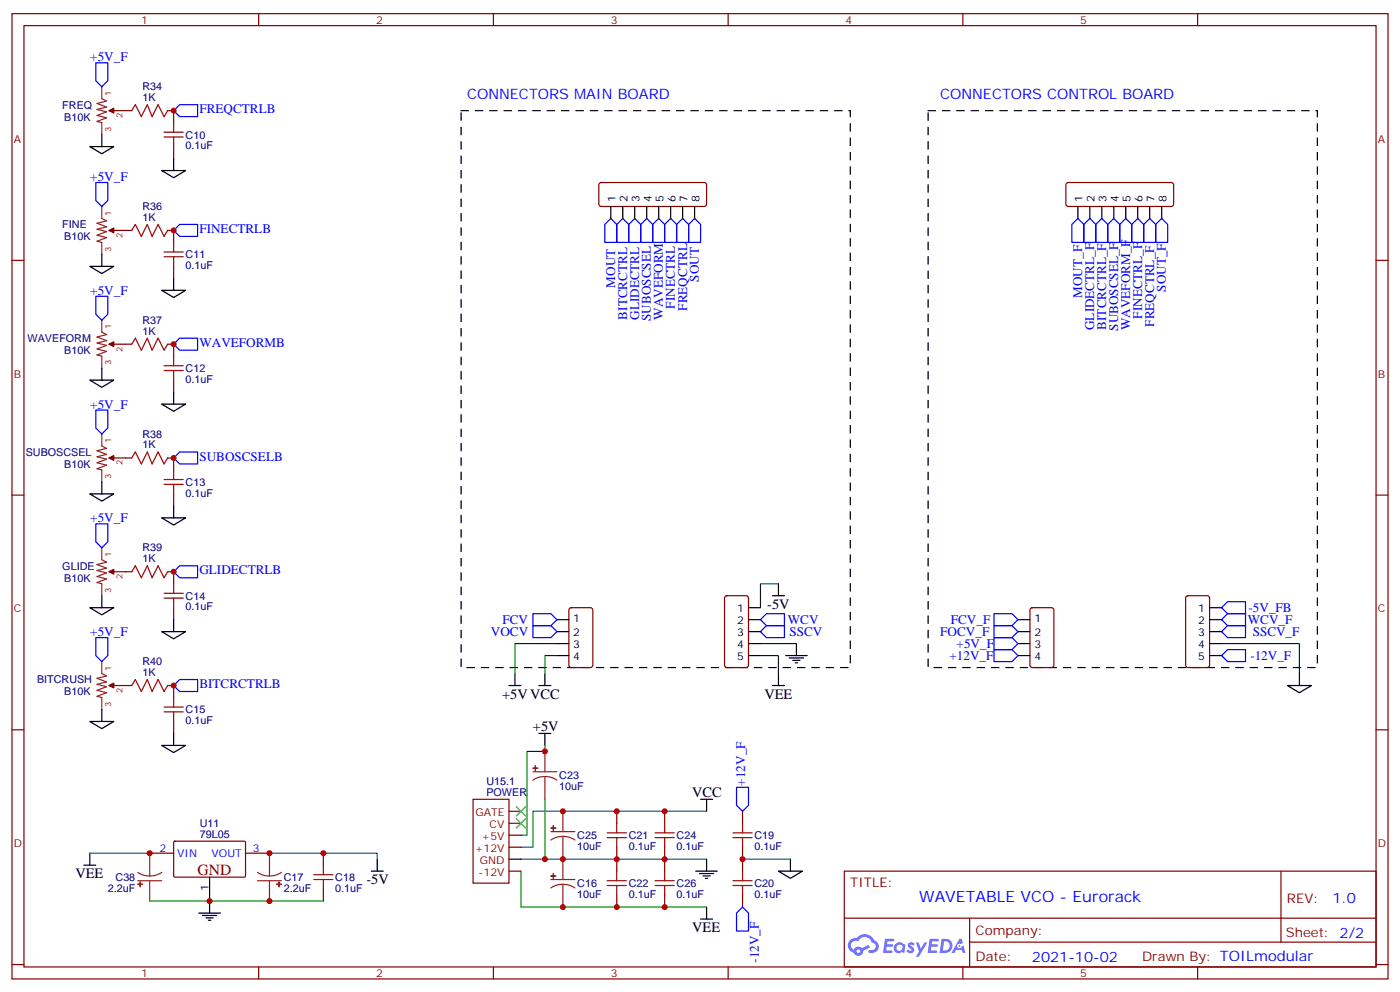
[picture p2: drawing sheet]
<svg xmlns="http://www.w3.org/2000/svg" width="412mm" height="292mm" viewBox="0 0 412 292" stroke-linecap="round" stroke-linejoin="round" font-family="sans-serif">
<g fill="none" stroke="#870000" stroke-width=".35">
<path d="M3.5 4h405.4v284.4h-405.4zM7.1 7.5h398.2v277.3h-398.2zM76.2 4v3.5M145.3 4v3.5M214.5 4v3.5M283.6 4v3.5M352.8 4v3.5M3.5 76.7h3.6M405.3 76.7h3.6M3.5 145.8h3.6M405.3 145.8h3.6M3.5 215h3.6"/>
<path d="M405.3 215h3.6M248.7 256.6h156.6v28.2h-156.6zM377.3 256.6v20.9M248.7 270.5h156.5M285.6 277.5h119.6M285.6 270.5v14.1M3.5 284.1h3.6M76.2 284.8v3.6M145.3 284.8v3.6M214.5 284.8v3.6M283.6 284.8v3.6M352.8 284.8v3.6"/>
<path d="M405.3 284.1h3.6"/>
</g>
<g fill="#5487ff">
<path d="M267.7 277.8a1.22 1.22 0 0 1 1.7 .3l-.4 .5a.47 .47 0 0 0-.3-.4 .47 .47 0 0 0-.5 .2l.1 .2a1.14 1.14 0 0 1 .8 1.8 1.14 1.14 0 0 1-1.9 0l-.2-.2 .5-.5 .7 .4a.29 .29 0 0 0 .3-.3 .29 .29 0 0 0-.2-.3 1.04 1.04 0 0 1-.6-1.7z"/>
<path d="M260.7 276.5h2.4l.3 .2-.2 .5-1.8 .1-.1 .8h1.5l.3 .4-.3 .4h-1.6l-.2 1.1h1.7l.2 .3-.2 .3-2.6 .1z"/>
<path d="M273.8 276.5h2.4l.3 .2-.1 .5-1.8 .1-.2 .8h1.6l.3 .4-.4 .4h-1.6l-.1 1.1h1.7l.2 .3-.2 .3-2.6 .1z"/>
<path d="M282.6 276.5h.7l.3 1.3-.6 .3a.69 .69 0 0 0-1 .3 .69 .69 0 0 0 .4 1 .69 .69 0 0 0 .9-.7l.5-.2 .6 2.2h-.8l-.2-.9h-1.8l-.5 .9h-.8z"/>
<path d="M269.8 277.6h.8l.6 1.8 1.1-1.8h.9l-2.6 4.2h-.8l.9-1.5z"/>
<path d="M277.4 276.5l-.6 4.2h1.3a2.11 2.11 0 0 0 2.5-2.1 2.11 2.11 0 0 0-2.5-2.1zM278.1 277.3a1.39 1.39 0 0 1 1.7 1.4 1.39 1.39 0 0 1-1.8 1.3h-.3z"/>
<path d="M263.7 278.2a1.54 1.54 0 0 0-.1 2.1 1.54 1.54 0 0 0 2.2 .1l.6 .3 .3-2.3-.2-.3h-.4a1.49 1.49 0 0 0-2.4 .1zM264 279.2a.94 .94 0 0 1 1.8 0 .94 .94 0 0 1-1.8 0z"/>
<path d="M250.4 276.9a2.18 2.18 0 0 0 1.1 3.7 1.44 1.44 0 0 0 1.6 .9 1.44 1.44 0 0 0 1.2-1.4l2-1-.5-.8-1.9 1a1.47 1.47 0 0 0-2.4 .4 1.39 1.39 0 0 1-.7-1.9 1.39 1.39 0 0 1 2-.5 2.12 2.12 0 0 1 2.2-1.3 2.12 2.12 0 0 1 1.9 1.7 1.14 1.14 0 0 1 1.1 1.4 1.14 1.14 0 0 1-1.7 .7 .43 .43 0 0 0-.5 .4 .43 .43 0 0 0 .4 .5 1.98 1.98 0 0 0 2.5-1.2 1.98 1.98 0 0 0-1.2-2.6 3.1 3.1 0 0 0-5.3-.6l-.9 .1zM252.3 280.2a.55 .55 0 0 1 1.1 0 .55 .55 0 0 1-1.1 0z"/>
<circle cx="282.6" cy="278.6" r=".26"/>
</g>
<g fill="none" stroke="#8c2424" stroke-width=".35">
<path d="M30 25.5v3.6l1.4 .7-2.8 .7 2.8 1-2.8 .7 2.8 .7-2.8 1.1 2.8 .7-2.8 1.1 1.4 .3v3.6M32.1 32.6h1.4M30 60.8v3.5l1.4 .8-2.8 .7 2.8 1-2.8 .7 2.8 .7-2.8 1.1 2.8 .7-2.8 1 1.4 .4v3.5M32.1 67.9h1.4M30 94.3v3.6l1.4 .7-2.8 .7 2.8 1-2.8 .7 2.8 .7-2.8 1.1 2.8 .7-2.8 1.1 1.4 .3v3.5M32.1 101.4h1.4M30 127.8v3.6l1.4 .7-2.8 .7 2.8 1-2.8 .7 2.8 .8-2.8 1 2.8 .7-2.8 1.1 1.4 .3v3.6M32.1 134.9h1.4M30 161.4v3.5l1.4 .7-2.8 .7 2.8 1.1-2.8 .7 2.8 .7-2.8 1 2.8 .7-2.8 1.1 1.4 .3v3.6M32.1 168.4h1.4M30 194.9v3.5l1.4 .7-2.8 .7 2.8 1.1-2.8 .7 2.8 .7-2.8 1 2.8 .7-2.8 1.1 1.4 .4v3.5M32.1 201.9h1.4"/>
<path d="M157 227.3h7M160.5 228.7l1.9 .3 1.6 .8M160.5 228.7l-1.8 .3-1.7 .8M160.5 221.3v6M160.5 228.7v6.7M165.8 239v6M40.6 257l1.6 .8 1.9 .2M40.6 259.4h7M44.1 251.3v6.7M44.1 259.4v6M47.6 257l-1.7 .8-1.8 .2M75.8 257l1.7 .8 1.9 .2"/>
<path d="M75.8 259.4h7.1M79.4 251.3v6.7M79.4 259.4v6M82.9 257l-1.7 .8-1.8 .2M162.3 245h7M162.3 259.1h7M165.8 246.4l1.9 .2 1.6 .8M165.8 246.4l-1.8 .2-1.7 .8M165.8 246.4v12.7M165.8 260.5l1.9 .2 1.6 .8M165.8 260.5l-1.8 .2-1.7 .8M165.8 260.5v6.7"/>
</g>
<g fill="#870000" stroke="#870000" stroke-width=".35">
<path d="M32.1 32.6l1.4-.7v1.4z"/>
<path d="M32.1 67.9l1.4-.7v1.4z"/>
<path d="M32.1 101.4l1.4-.7v1.4z"/>
<path d="M32.1 134.9l1.4-.7v1.4z"/>
<path d="M32.1 168.4l1.4-.7v1.4z"/>
<path d="M32.1 201.9l1.4-.7v1.4z"/>
</g>
<g fill="none" stroke="#870000" stroke-width=".35">
<path d="M33.5 32.6h5.3M49.4 32.6h1.8v3.5M51.2 43.2v3.5M176.6 54l.5-.2h30.3l.5 .2 .2 .5v5.6l-.2 .5-.5 .2h-30.3l-.5-.2-.2-.5v-5.6zM314.2 54l.5-.2h30.3l.5 .2 .2 .5v5.6l-.2 .5-.5 .2h-30.3l-.5-.2-.2-.5v-5.6zM33.5 67.9h5.3M49.4 67.9h1.8v3.5M51.2 78.5v3.5M33.5 101.4h5.3M49.4 101.4h1.8v3.5M51.2 112v3.5M33.5 134.9h5.3"/>
<path d="M49.4 134.9h1.8v3.5M51.2 145.5v3.5M33.5 168.4h5.3M49.4 168.4h1.8v3.5M51.2 179v3.5M167.8 179.2l.5-.2h5.6l.7 .4v16.5l-.4 .7h-5.9l-.7-.4v-16.5zM213.7 175.7l.4-.2h5.7l.6 .4 .1 20-.5 .7h-5.9l-.6-.4-.1-20zM303.6 179.2l.5-.2h5.6l.7 .4v16.5l-.4 .7h-5.9l-.7-.4v-16.5zM349.5 175.7l.5-.2h5.6l.7 .4v20l-.5 .7h-5.8l-.7-.4-.1-20zM33.5 201.9h5.3M49.4 201.9h1.8v3.6M51.2 212.5v3.5"/>
<path d="M139.3 235.4h10.6v24.7h-10.6zM149.9 239h3.6M181.7 239v3.5M195.8 239v3.5M218.7 239v3.5M44.1 251.3h7.1M51.2 248l.3-.2h20.6l.2 .3v10.1l-.3 .2-20.7-.1-.1-.3zM72.3 251.3h7.1M95.2 251.3v3.5M149.9 256.6h3.6M149.9 249.6h3.6M149.9 246h3.6"/>
<path d="M149.9 242.5h3.6M181.7 249.6v7M195.8 249.6v7M218.7 249.6v7M95.2 261.9v3.5M181.7 263.7v3.5M195.8 263.7v3.5M218.7 263.7v3.5"/>
</g>
<g fill="none" stroke="#a10000" stroke-width=".35">
<path d="M38.8 32.6l1.1-1.8 1.7 3.6 1.8-3.6 1.4 3.6 1.8-3.6 1.7 3.6 1.1-1.8M48.3 38.9h5.7M51.2 36.1v2.8M48.3 40.4h5.7M51.2 40.4v2.8M38.8 67.9l1.1-1.8 1.7 3.5 1.8-3.5 1.4 3.5 1.8-3.5 1.7 3.5 1.1-1.7M48.3 75.6h5.7M48.3 74.2h5.7M51.2 71.4v2.8M51.2 75.6v2.9M38.8 101.4l1.1-1.8 1.7 3.6 1.8-3.6 1.4 3.6 1.8-3.6 1.7 3.6 1.1-1.8M48.3 109.1h5.7"/>
<path d="M48.3 107.7h5.7M51.2 104.9v2.8M51.2 109.1v2.9M38.8 134.9l1.1-1.8 1.7 3.6 1.8-3.6 1.4 3.6 1.8-3.6 1.7 3.6 1.1-1.8M51.2 138.4v2.9M48.3 142.7h5.7M48.3 141.3h5.7M51.2 142.7v2.8M38.8 168.4l1.1-1.7 1.7 3.5 1.8-3.5 1.4 3.5 1.8-3.5 1.7 3.5 1.1-1.8M48.3 176.2h5.7M48.3 174.8h5.7M51.2 171.9v2.9"/>
<path d="M51.2 176.2v2.8M38.8 201.9l1.1-1.7 1.7 3.5 1.8-3.5 1.4 3.5 1.8-3.5 1.7 3.5 1.1-1.8M48.3 209.7h5.7M48.3 208.3h5.7M51.2 205.5v2.8M51.2 209.7v2.8M92.4 259.1h5.7M92.4 257.7h5.7M95.2 254.8v2.9M95.2 259.1v2.8M178.9 246.7h5.6M178.9 245.3h5.6"/>
<path d="M178.9 259.4h5.6M181.7 242.5v2.8M181.7 246.7v2.9M181.7 256.6v2.8M193 246.7h5.6M193 245.3h5.6M193 259.4h5.6M195.8 242.5v2.8M195.8 246.7v2.9M195.8 256.6v2.8M215.9 246.7h5.6M215.9 245.3h5.6"/>
<path d="M215.9 259.4h5.6M218.7 242.5v2.8M218.7 246.7v2.9M218.7 256.6v2.8M178.9 260.8h5.6M181.7 260.8v2.9M193 260.8h5.6M195.8 260.8v2.9M215.9 260.8h5.6M218.7 260.8v2.9"/>
</g>
<g fill="none" stroke="#00f" stroke-width=".35">
<path d="M28.2 18.5h3.5v5.3l-1.7 1.7-1.8-1.7zM52.9 30.8h5.3v3.6h-5.3l-1.7-1.8zM28.2 53.8h3.5v5.3l-1.7 1.7-1.8-1.7zM51.2 67.9l1.7-1.8h5.3v3.5h-5.3zM179.9 64.3l1.8 1.8v5.3h-3.5v-5.3zM183.4 64.3l1.8 1.8v5.3h-3.5v-5.3zM187 64.3l1.7 1.8v5.3h-3.5v-5.3zM190.5 64.3l1.8 1.8v5.3h-3.6v-5.3zM194 64.3l1.8 1.8v5.3h-3.5v-5.3zM197.6 64.3l1.7 1.8v5.3h-3.5v-5.3zM201.1 64.3l1.7 1.8v5.3h-3.5v-5.3zM204.6 64.3l1.8 1.8v5.3h-3.6v-5.3z"/>
<path d="M317.5 64.3l1.8 1.8v5.3h-3.6v-5.3zM321 64.3l1.8 1.8v5.3h-3.5v-5.3zM322.8 66.1l1.8-1.8 1.7 1.8v5.3h-3.5zM328.1 64.3l1.7 1.8v5.3h-3.5v-5.3zM329.8 66.1l1.8-1.8 1.8 1.8v5.3h-3.6zM335.1 64.3l1.8 1.8v5.3h-3.5v-5.3zM338.7 64.3l1.7 1.8v5.3h-3.5v-5.3zM342.2 64.3l1.8 1.8v5.3h-3.6v-5.3zM28.2 87.3h3.5v5.3l-1.7 1.7-1.8-1.7zM51.2 101.4l1.7-1.8h5.3v3.6h-5.3zM28.2 120.8h3.5v5.3l-1.7 1.7-1.8-1.7zM51.2 134.9l1.7-1.8h5.3v3.6h-5.3z"/>
<path d="M28.2 154.3h3.5v5.3l-1.7 1.8-1.8-1.8zM52.9 166.7h5.3v3.5h-5.3l-1.7-1.8zM359.8 179l1.8-1.8h5.3v3.6h-5.3zM28.2 187.8h3.5v5.3l-1.7 1.8-1.8-1.8zM157 180.8h5.3l1.7 1.7-1.7 1.8h-5.3zM157 184.3h5.3l1.7 1.8-1.7 1.7h-5.3zM224 182.5l1.8-1.7h5.3v3.5h-5.3zM224 186.1l1.8-1.8h5.3v3.5h-5.3zM292.8 180.8h5.3l1.8 1.7-1.8 1.8h-5.3zM292.8 184.3h5.3l1.8 1.8-1.8 1.7h-5.3zM292.8 187.8h5.3l1.8 1.8-1.8 1.7h-5.3zM292.8 191.3h5.3l1.8 1.8-1.8 1.8h-5.3z"/>
<path d="M359.8 186.1l1.8-1.8h5.3v3.5h-5.3zM359.8 193.1l1.8-1.8h5.3v3.6h-5.3zM361.6 180.8h5.3v3.5h-5.3l-1.8-1.8zM51.2 201.9l1.7-1.7h5.3v3.5h-5.3zM217 231.9h3.5v5.3l-1.8 1.8-1.7-1.8zM217 269l1.7-1.8 1.8 1.8v5.2h-3.5z"/>
</g>
<g fill="none" stroke="#008700" stroke-width=".35">
<path d="M229.3 171.9h-5.3v7.1M164 193.1h-3.5v5.3M164 189.6h-12.3v8.8M224 193.1h5.3v5.3M224 189.6h10.6M359.8 189.6h23v8.8M160.5 219.6v1.7h-5.3v24.7h-1.7M160.5 235.4v17.7h-7M208.1 239h-51.1v10.6h-3.5M26.5 251.3h17.6M79.4 251.3h31.7v1.8M153.5 256.6v10.6h54.6"/>
<path d="M160.5 253.1h47.6M218.7 253.1h14.1M44.1 265.4h51.1"/>
</g>
<g fill="none" stroke="#000" stroke-width=".35">
<path d="M30 39.7v3.5M26.5 43.2h7l-3.5 2.1zM47.6 50.2h7.1l-3.5 2.2zM51.2 46.7v3.5M26.5 78.5h7l-3.5 2.1zM30 74.9v3.6M179.9 60.8v3.5M183.4 60.8v3.5M187 60.8v3.5M190.5 60.8v3.5M194 60.8v3.5M197.6 60.8v3.5"/>
<path d="M201.1 60.8v3.5M204.6 60.8v3.5M317.5 60.8v3.5M321 60.8v3.5M324.6 60.8v3.5M328.1 60.8v3.5M331.6 60.8v3.5M335.1 60.8v3.5M338.7 60.8v3.5M342.2 60.8v3.5M47.6 85.5h7.1l-3.5 2.1zM51.2 82v3.5"/>
<path d="M26.5 112h7l-3.5 2.1zM30 108.4v3.6M47.6 119h7.1l-3.5 2.1zM51.2 115.5v3.5M26.5 145.5h7l-3.5 2.1zM30 142v3.5M47.6 152.5h7.1l-3.5 2.2zM51.2 149v3.5M26.5 179h7l-3.5 2.1zM30 175.5v3.5M220.5 179h3.5M227.5 175.5h3.6"/>
<path d="M229.3 171.9v3.6M356.3 179h3.5M47.6 186.1h7.1l-3.5 2.1zM51.2 182.5v3.6M151.7 198.4v3.5M160.5 198.4v3.5M164 193.1h3.6M164 182.5h3.6M164 186.1h3.6M164 189.6h3.6M220.5 193.1h3.5M220.5 182.5h3.5"/>
<path d="M220.5 186.1h3.5M220.5 189.6h3.5M229.3 198.4v3.5M231.4 193.1h6.4M232.5 193.8h4.2M233.5 194.5h2.2M234.2 195.2h.7M234.6 189.6v3.5M299.9 193.1h3.5M299.9 182.5h3.5M299.9 186.1h3.5M299.9 189.6h3.5"/>
<path d="M356.3 193.1h3.5M356.3 182.5h3.5M356.3 186.1h3.5M356.3 189.6h3.5M382.8 198.4v3.5M26.5 212.5h7l-3.5 2.1zM30 209v3.5M47.6 219.6h7.1l-3.5 2.1zM51.2 216v3.6M149.9 201.9h3.6M158.7 216h3.6M158.7 201.9h3.6"/>
<path d="M160.5 216v3.6M227.5 201.9h3.6M379.2 201.9h7.1l-3.5 2.1zM206.4 235.4h3.5M208.1 235.4v3.6M24.7 254.8h3.5M26.5 251.3v3.5M61.7 258.4v10.6M109.4 256.6h3.5M111.1 253.1v3.5M149.9 253.1h3.6M205 256.6h6.3"/>
<path d="M206 257.3h4.3M207.1 258h2.1M207.8 258.7h.7M208.1 253.1v3.5M229.3 256.6h7.1l-3.6 2.1zM232.8 253.1v3.5M58.6 269h6.3M59.6 269.7h4.3M60.7 270.4h2.1M61.4 271.1h.7M206.4 270.7h3.5M208.1 267.2v3.5"/>
</g>
<path d="M152 237.6l2.9 2.8M154.9 237.6l-2.9 2.8M152 241.1l2.9 2.8M154.9 241.1l-2.9 2.8" fill="none" stroke="#3c3" stroke-width=".35"/>
<g fill="#8c2424" stroke="#8c2424" stroke-width=".35">
<path d="M157 226.3h1.4z"/>
<path d="M157.7 225.6v1.4z"/>
<path d="M162.3 243.9h1.4z"/>
<path d="M163 243.2v1.4z"/>
<path d="M40.6 260.5h1.4z"/>
<path d="M41.3 259.8v1.4z"/>
<path d="M81.5 260.5h1.4z"/>
<path d="M82.2 259.8v1.4z"/>
<path d="M162.3 258l1.4 .1z"/>
<path d="M163 257.3v1.4z"/>
</g>
<path d="M135.8 32.6h114.7v164h-114.7zM273.4 32.6h114.7v164h-114.7z" fill="none" stroke="#000" stroke-width=".35" stroke-dasharray="2.1 2.1"/>
<g fill="#c00">
<circle cx="51.2" cy="32.6" r=".88"/>
<circle cx="51.2" cy="67.9" r=".88"/>
<circle cx="51.2" cy="101.4" r=".88"/>
<circle cx="51.2" cy="134.9" r=".88"/>
<circle cx="51.2" cy="168.4" r=".88"/>
<circle cx="51.2" cy="201.9" r=".88"/>
<circle cx="44.1" cy="251.3" r=".88"/>
<circle cx="79.4" cy="251.3" r=".88"/>
<circle cx="61.7" cy="265.4" r=".88"/>
<circle cx="95.3" cy="251.3" r=".88"/>
<circle cx="79.4" cy="265.4" r=".88"/>
<circle cx="160.5" cy="221.3" r=".88"/>
<circle cx="165.8" cy="239" r=".88"/>
<circle cx="160.5" cy="253.1" r=".88"/>
<circle cx="165.8" cy="253.1" r=".88"/>
<circle cx="165.8" cy="267.2" r=".88"/>
<circle cx="181.7" cy="253.1" r=".88"/>
<circle cx="181.7" cy="239" r=".88"/>
<circle cx="181.7" cy="267.2" r=".88"/>
<circle cx="195.8" cy="253.1" r=".88"/>
<circle cx="195.8" cy="239" r=".88"/>
<circle cx="195.8" cy="267.2" r=".88"/>
<circle cx="218.7" cy="253.1" r=".88"/>
</g>
<text font-size="4.6" fill="#800" x="58.2" y="257.6">GND</text>
<text font-size="4.6" fill="#00f" x="270.8" y="265.6">WAVETABLE VCO - Eurorack</text>
<g font-size="4.2" fill="#00f">
<text x="137.6" y="29.1">CONNECTORS MAIN BOARD</text>
<text x="276.9" y="29.1">CONNECTORS CONTROL BOARD</text>
<text x="392.5" y="265.9">1.0</text>
<text x="304" y="283.2">2021-10-02</text>
</g>
<g font-size="4.2">
<text x="226" y="179.4">-5V</text>
<text x="147.9" y="205.9">+5VVCC</text>
<text x="225.2" y="205.9">VEE</text>
<text x="157" y="215.3">+5V</text>
<text x="203.9" y="234.7">VCC</text>
<text x="22.2" y="258.7">VEE</text>
<text x="107.9" y="260.5">-5V</text>
<text x="203.9" y="274.6">VEE</text>
</g>
<g font-size="3.9" fill="#00f">
<text x="26.6" y="18">+5V_F</text>
<text x="58.7" y="33.4">FREQCTRLB</text>
<text x="26.6" y="53.3">+5V_F</text>
<text x="58.7" y="68.7">FINECTRLB</text>
<text x="205.9" y="82.9" transform="rotate(-90 205.9 82.9)">SOUT</text>
<text x="26.6" y="86.8">+5V_F</text>
<text x="181.2" y="84.7" transform="rotate(-90 181.2 84.7)">MOUT</text>
<text x="318.8" y="87.7" transform="rotate(-90 318.8 87.7)">MOUT_F</text>
<text x="343.5" y="85.9" transform="rotate(-90 343.5 85.9)">SOUT_F</text>
<text x="184.7" y="94.1" transform="rotate(-90 184.7 94.1)">BITCRCTRL</text>
<text x="188.2" y="94.2" transform="rotate(-90 188.2 94.2)">GLIDECTRL</text>
<text x="191.8" y="94.5" transform="rotate(-90 191.8 94.5)">SUBOSCSEL</text>
<text x="195.3" y="94.2" transform="rotate(-90 195.3 94.2)">WAVEFORM</text>
<text x="198.8" y="90.9" transform="rotate(-90 198.8 90.9)">FINECTRL</text>
<text x="202.4" y="91.5" transform="rotate(-90 202.4 91.5)">FREQCTRL</text>
<text x="336.4" y="93.9" transform="rotate(-90 336.4 93.9)">FINECTRL_F</text>
<text x="322.3" y="97.2" transform="rotate(-90 322.3 97.2)">GLIDECTRL_F</text>
<text x="325.8" y="97.1" transform="rotate(-90 325.8 97.1)">BITCRCTRL_F</text>
<text x="329.4" y="97.4" transform="rotate(-90 329.4 97.4)">SUBOSCSEL_F</text>
<text x="332.9" y="97.3" transform="rotate(-90 332.9 97.3)">WAVEFORM_F</text>
<text x="340" y="96.3" transform="rotate(-90 340 96.3)">FREQCTRL_F</text>
<text x="58.7" y="102.2">WAVEFORMB</text>
<text x="26.6" y="120.4">+5V_F</text>
<text x="58.7" y="135.7">SUBOSCSELB</text>
<text x="26.6" y="153.9">+5V_F</text>
<text x="58.7" y="169.2">GLIDECTRLB</text>
<text x="148" y="183.8">FCV</text>
<text x="232.1" y="183.8">WCV</text>
<text x="280.1" y="183.8">FCV_F</text>
<text x="367.6" y="183.8">WCV_F</text>
<text x="367.8" y="180.3">-5V_FB</text>
<text x="26.6" y="187.4">+5V_F</text>
<text x="144.6" y="187.3">VOCV</text>
<text x="232.6" y="187.3">SSCV</text>
<text x="277" y="187.3">FOCV_F</text>
<text x="281.8" y="190.8">+5V_F</text>
<text x="369" y="187.3">SSCV_F</text>
<text x="279.7" y="194.4">+12V_F</text>
<text x="368.3" y="194.4">-12V_F</text>
<text x="58.7" y="202.7">BITCRCTRLB</text>
<text x="219.5" y="231.4" transform="rotate(-90 219.5 231.4)">+12V_F</text>
<text x="223.5" y="283.6" transform="rotate(-90 223.5 283.6)">-12V_F</text>
</g>
<g font-size="3.9" fill="#800">
<text x="250.5" y="261.2">TITLE:</text>
<text x="379.1" y="265.9">REV:</text>
<text x="287.4" y="275.4">Company:</text>
<text x="378.7" y="276">Sheet: 2/2</text>
<text x="287.4" y="283.1">Date:</text>
<text x="336.4" y="283.2">Drawn By: TOILmodular</text>
</g>
<g font-size="3.2" fill="#800">
<text x="41.6" y="7">1</text>
<text x="110.8" y="7">2</text>
<text x="179.9" y="7">3</text>
<text x="249.1" y="7">4</text>
<text x="318.2" y="7">5</text>
<text x="4.1" y="42.1">A</text>
<text x="405.9" y="42.1">A</text>
<text x="4.1" y="111.3">B</text>
<text x="405.9" y="111.3">B</text>
<text x="4.1" y="180.4">C</text>
<text x="405.9" y="180.4">C</text>
<text x="140" y="240.4">GATE</text>
<text x="144.2" y="243.9">CV</text>
<text x="4.1" y="249.6">D</text>
<text x="139.8" y="251">+12V</text>
<text x="141.8" y="247.4">+5V</text>
<text x="405.9" y="249.6">D</text>
<text x="141.3" y="254.5">GND</text>
<text x="141" y="258">-12V</text>
<text x="41.6" y="287.8">1</text>
<text x="110.8" y="287.8">2</text>
<text x="179.9" y="287.8">3</text>
<text x="249.1" y="287.8">4</text>
<text x="318.2" y="287.8">5</text>
</g>
<g font-size="3.2" fill="#000080">
<text x="42" y="29.8">1K</text>
<text x="42" y="26.6">R34</text>
<text x="18.4" y="32">FREQ</text>
<text x="18.9" y="35.5">B10K</text>
<text x="54.7" y="40.8">C10</text>
<text x="54.7" y="44">0.1uF</text>
<text x="42" y="65.1">1K</text>
<text x="42" y="61.9">R36</text>
<text x="18.4" y="67.3">FINE</text>
<text x="18.9" y="70.8">B10K</text>
<text x="54.7" y="76.1">C11</text>
<text x="54.7" y="79.3">0.1uF</text>
<text x="42" y="95.4">R37</text>
<text x="8.1" y="100.7">WAVEFORM</text>
<text x="42" y="98.6">1K</text>
<text x="18.9" y="104.3">B10K</text>
<text x="54.7" y="112.8">0.1uF</text>
<text x="54.7" y="109.6">C12</text>
<text x="42" y="128.9">R38</text>
<text x="7.6" y="134.2">SUBOSCSEL</text>
<text x="18.9" y="137.8">B10K</text>
<text x="42" y="132.1">1K</text>
<text x="54.7" y="143.1">C13</text>
<text x="54.7" y="146.3">0.1uF</text>
<text x="18.4" y="167.8">GLIDE</text>
<text x="42" y="165.6">1K</text>
<text x="42" y="162.4">R39</text>
<text x="18.9" y="171.3">B10K</text>
<text x="54.7" y="179.8">0.1uF</text>
<text x="54.7" y="176.6">C14</text>
<text x="42" y="195.9">R40</text>
<text x="10.9" y="201.3">BITCRUSH</text>
<text x="42" y="199.1">1K</text>
<text x="18.9" y="204.8">B10K</text>
<text x="54.7" y="213.3">0.1uF</text>
<text x="54.7" y="210.1">C15</text>
<text x="143.3" y="231.2">U15.1</text>
<text x="164.7" y="232.7">10uF</text>
<text x="164.7" y="229.5">C23</text>
<text x="143.3" y="234.4">POWER</text>
<text x="58.8" y="243.5">U11</text>
<text x="58.8" y="246.7">79L05</text>
<text x="170" y="250.3">10uF</text>
<text x="170" y="247.2">C25</text>
<text x="185.2" y="250.3">0.1uF</text>
<text x="185.2" y="247.2">C21</text>
<text x="199.3" y="250.3">0.1uF</text>
<text x="199.3" y="247.2">C24</text>
<text x="222.2" y="250.3">0.1uF</text>
<text x="222.2" y="247.2">C19</text>
<text x="31.7" y="262.7">2.2uF</text>
<text x="34" y="259.5">C38</text>
<text x="83.6" y="262.7">2.2uF</text>
<text x="83.6" y="259.5">C17</text>
<text x="98.8" y="262.7">0.1uF</text>
<text x="98.8" y="259.5">C18</text>
<text x="170" y="261.3">C16</text>
<text x="185.2" y="261.3">C22</text>
<text x="199.3" y="261.3">C26</text>
<text x="222.2" y="261.3">C20</text>
<text x="170" y="264.5">10uF</text>
<text x="185.2" y="264.4">0.1uF</text>
<text x="199.3" y="264.4">0.1uF</text>
<text x="222.2" y="264.4">0.1uF</text>
</g>
<g font-size="3.2">
<text x="181.3" y="59.5" transform="rotate(-90 181.3 59.5)">1</text>
<text x="184.9" y="59.5" transform="rotate(-90 184.9 59.5)">2</text>
<text x="188.4" y="59.5" transform="rotate(-90 188.4 59.5)">3</text>
<text x="191.9" y="59.5" transform="rotate(-90 191.9 59.5)">4</text>
<text x="195.4" y="59.5" transform="rotate(-90 195.4 59.5)">5</text>
<text x="199" y="59.5" transform="rotate(-90 199 59.5)">6</text>
<text x="202.5" y="59.5" transform="rotate(-90 202.5 59.5)">7</text>
<text x="206" y="59.5" transform="rotate(-90 206 59.5)">8</text>
<text x="318.9" y="59.5" transform="rotate(-90 318.9 59.5)">1</text>
<text x="322.4" y="59.5" transform="rotate(-90 322.4 59.5)">2</text>
<text x="326" y="59.5" transform="rotate(-90 326 59.5)">3</text>
<text x="329.5" y="59.5" transform="rotate(-90 329.5 59.5)">4</text>
<text x="333" y="59.5" transform="rotate(-90 333 59.5)">5</text>
<text x="336.5" y="59.5" transform="rotate(-90 336.5 59.5)">6</text>
<text x="340.1" y="59.5" transform="rotate(-90 340.1 59.5)">7</text>
<text x="343.6" y="59.5" transform="rotate(-90 343.6 59.5)">8</text>
<text x="168.9" y="183.2">1</text>
<text x="217.2" y="180.4">1</text>
<text x="217.2" y="183.9">2</text>
<text x="304.7" y="183.2">1</text>
<text x="353" y="180.4">1</text>
<text x="353" y="183.9">2</text>
<text x="168.9" y="187.5">2</text>
<text x="168.9" y="191">3</text>
<text x="217.2" y="187.5">3</text>
<text x="217.2" y="191">4</text>
<text x="304.7" y="187.5">2</text>
<text x="304.7" y="191">3</text>
<text x="353" y="187.5">3</text>
<text x="353" y="191">4</text>
<text x="168.9" y="194.5">4</text>
<text x="217.2" y="194.5">5</text>
<text x="304.7" y="194.5">4</text>
<text x="353" y="194.5">5</text>
<text x="61.4" y="262.5" transform="rotate(-90 61.4 262.5)">1</text>
</g>
<g font-size="3.2" fill="#00f">
<text x="47" y="251">2</text>
<text x="74.4" y="251">3</text>
<text x="52.2" y="252.4">VIN</text>
<text x="62.3" y="252.4">VOUT</text>
</g>
<g font-size="2.5" fill="#800">
<text x="32.7" y="28.2" transform="rotate(-90 32.7 28.2)">1</text>
<text x="36.1" y="34.8" transform="rotate(-90 36.1 34.8)">2</text>
<text x="32.7" y="38.8" transform="rotate(-90 32.7 38.8)">3</text>
<text x="32.7" y="63.5" transform="rotate(-90 32.7 63.5)">1</text>
<text x="36.1" y="70.1" transform="rotate(-90 36.1 70.1)">2</text>
<text x="32.7" y="74.1" transform="rotate(-90 32.7 74.1)">3</text>
<text x="32.7" y="97" transform="rotate(-90 32.7 97)">1</text>
<text x="32.7" y="107.6" transform="rotate(-90 32.7 107.6)">3</text>
<text x="36.1" y="103.6" transform="rotate(-90 36.1 103.6)">2</text>
<text x="32.7" y="130.6" transform="rotate(-90 32.7 130.6)">1</text>
<text x="36.1" y="137.1" transform="rotate(-90 36.1 137.1)">2</text>
<text x="32.7" y="141.1" transform="rotate(-90 32.7 141.1)">3</text>
<text x="32.7" y="164.1" transform="rotate(-90 32.7 164.1)">1</text>
<text x="36.1" y="170.6" transform="rotate(-90 36.1 170.6)">2</text>
<text x="32.7" y="174.6" transform="rotate(-90 32.7 174.6)">3</text>
<text x="32.7" y="197.6" transform="rotate(-90 32.7 197.6)">1</text>
<text x="32.7" y="208.2" transform="rotate(-90 32.7 208.2)">3</text>
<text x="36.1" y="204.1" transform="rotate(-90 36.1 204.1)">2</text>
</g>
</svg>
